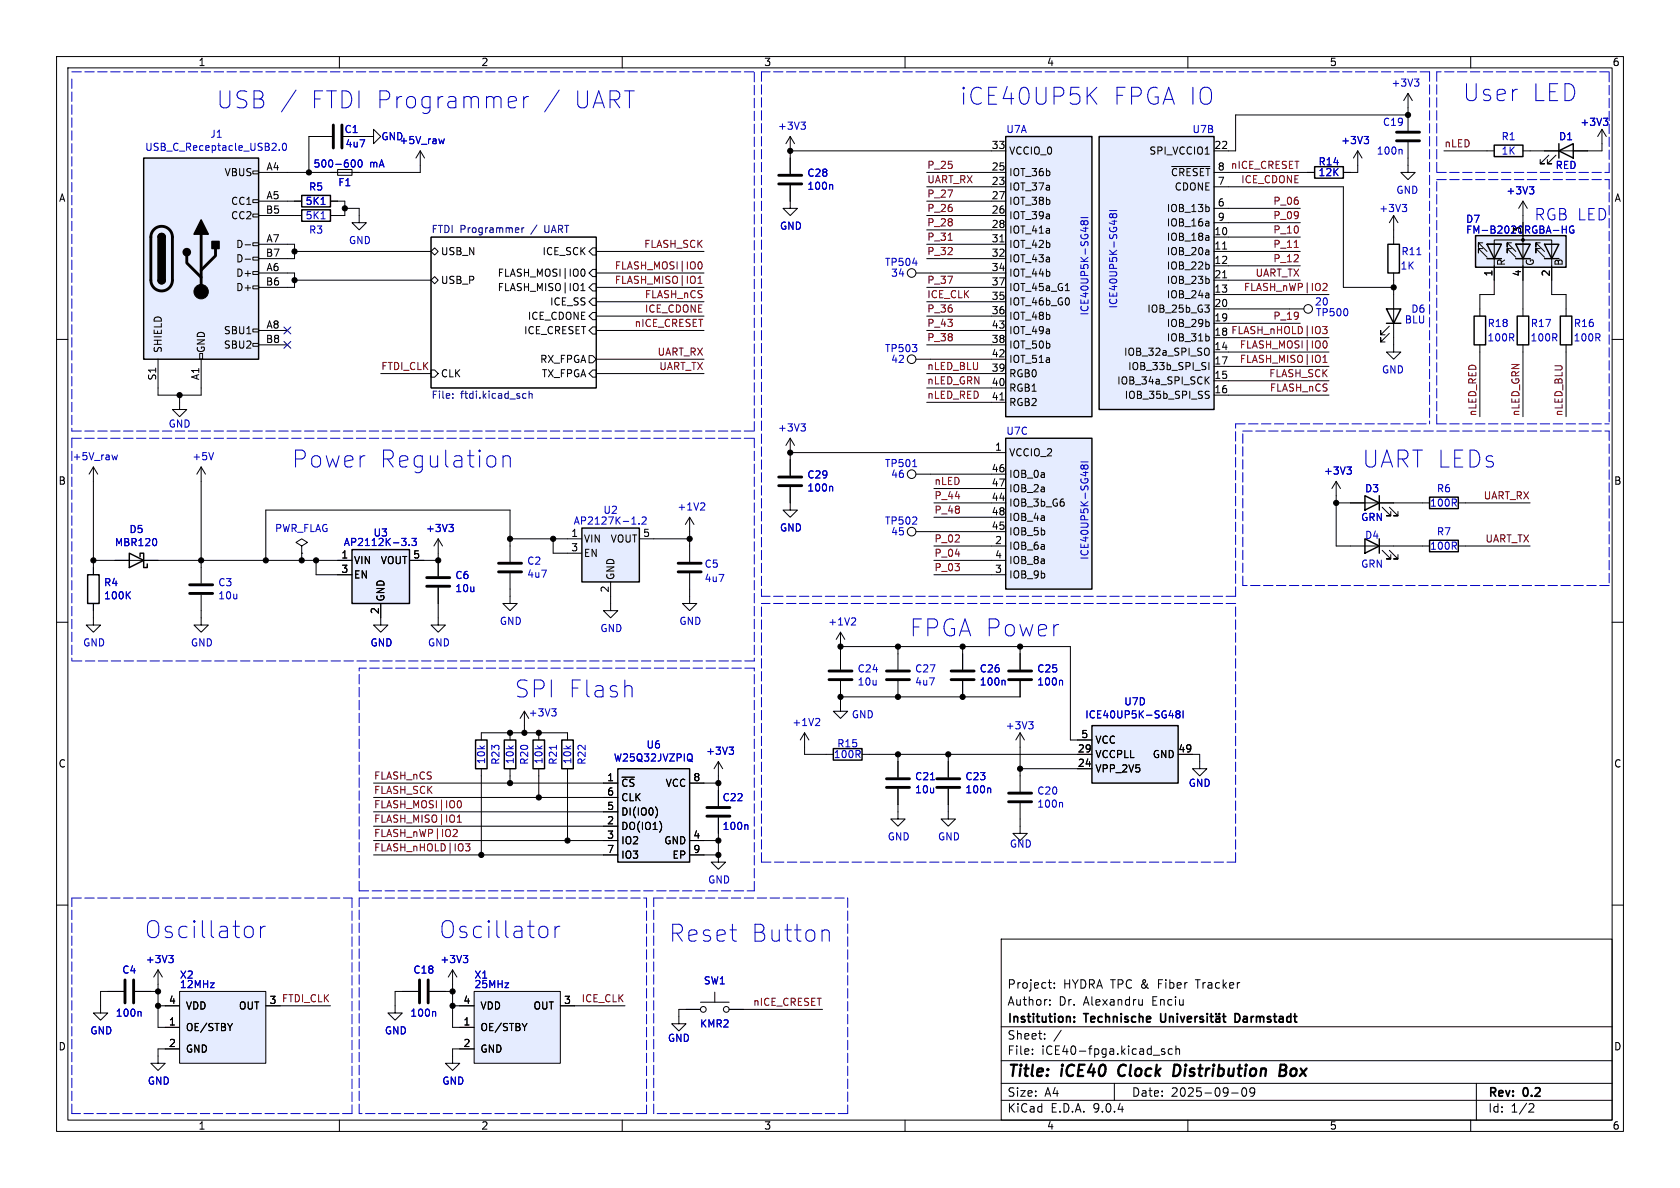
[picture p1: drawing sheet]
<svg xmlns="http://www.w3.org/2000/svg" width="297mm" height="210mm" viewBox="0 0 297 210" stroke-linecap="round" stroke-linejoin="round" font-family="sans-serif">
<g fill="none" stroke="#000" stroke-width=".18">
<path d="M10 10h277v190h-277zM12 12h273v186h-273zM60 10v2M110 10v2M160 10v2M210 10v2M260 10v2M76.2 41.9h29.2v26.7h-29.2zM76.2 49.5l.6-.6 .7 .6-.7 .7zM76.2 44.5l.6-.7 .7 .7-.7 .6zM102.7 51.4h.7M102.7 50.5l.4-.4v1.3"/>
<path d="M102.9 47.6h.1a.68 .68 0 0 1 .4 .6 .68 .68 0 0 1-.4 .6h-.1M104.8 43.8h.6v1.3h-.6l-.7-.6zM104.8 47.6h.6v1.3h-.6l-.7-.6zM104.8 50.2h.6v1.2h-.6l-.7-.6zM104.8 52.7h.6v1.3h-.6l-.7-.7zM104.8 55.2h.6v1.3h-.6l-.7-.6zM104.8 57.8h.6v1.3h-.6l-.7-.7zM10 60h2M76.2 65.4h.6l.7 .6-.7 .7h-.6zM104.1 62.9h.7l.6 .6-.6 .6h-.7zM104.8 65.4h.6v1.3h-.6l-.7-.7zM285 60h2"/>
<path d="M238.8 96.5h2.5M243.8 96.5h2.6M10 110h2M285 110h2M167.6 134.6v2.8M167.6 139.4v2.8M10 160h2M177 166h108v32h-108zM185.3 173.7h.6M185.6 177.6v.1M185.6 176.8v.1M185.6 174.6l.3 .1"/>
<path d="M186.4 174.6v.1M186.4 173.8v.1M202 176.7v1M202 177.6l-.5 .1M285 160h2M60 198v2M110 198v2M160 198v2M177 194.5h108M177 191.5h108M177 187.5h108M177 181.5h108"/>
<path d="M182.5 186.3v.1M182.5 185.5v.1M184.7 183.6v.1M184.7 182.8v.1M187.6 182.1l-1.3 2M197 191.5v3M203.9 186.5h1.1M205.9 185.5l-.4-.1-.2 .2 .1 .2 .5 .2v.3h-.6M207.2 185.5l-.4-.1-.3 .3v.4l.2 .2h.5M207.9 185.5l.2-.1 .4 .1v.9M207.9 184.9v1.5M210 198v2"/>
<path d="M217.7 193.2h1.2M219.7 192.4l.2-.1a.81 .81 0 0 1 .6 .6 .81 .81 0 0 1-.3 .8l-.2 .1a.81 .81 0 0 1-.3-1.4zM221.8 192.9l-.3 .3h-.3l-.2-.3 .1-.5 .4-.1 .2 .1a.99 .99 0 0 1-.3 1.4h-.3M260 198v2M261 191.5v6.5M270.5 195.1l.5 .1 .2 .3-1 1.1h1"/>
</g>
<path d="M198 188.5a1.27 1.27 0 0 0 0 1.6M208.4 188.3l-.8-.1-.2 2h.5l.5-.3M226.3 189.2h.7M226.4 188.2h.7a.49 .49 0 0 1 .3 .5 .49 .49 0 0 1-.4 .5l.2 .1a.58 .58 0 0 1-.3 .9h-.7z" fill="none" stroke="#000" stroke-width=".4"/>
<g fill="none" stroke="#000" stroke-width=".3">
<path d="M189.9 179.8v.1M205.2 179.2v1.2l.3 .3 .4-.1 .2-.2v-1.2M206.8 179.7v1M206.8 179.8l.2-.1 .3 .1 .1 .9M208.1 179.2v.1M208.1 179.7v1M208.7 179.7l.4 1 .3-1M211.3 179.7v1M211.7 179.7l-.3 .1-.1 .2M212.7 179.8l-.4-.1-.2 .2 .1 .2 .5 .2v.3h-.6M213.4 179.2v.1M213.4 179.7v1"/>
<path d="M213.9 179.7h.6M214.1 179.2v1.3l.4 .2M215 179.8h.6v.9M215 179.2v.1M215.6 179.2v.1M216.1 179.7h.6M216.3 179.2v1.3l.4 .2M219.1 179.4l-.4-.2h-.4v1.5h.4l.4-.2M189.9 180.5v.2M209.9 180.2l.7-.2v-.2l-.5-.1-.2 .2 .1 .7h.6M215.6 180l-.5 .1a.29 .29 0 0 0-.2 .3 .29 .29 0 0 0 .2 .3l.5-.1"/>
</g>
<path d="M92.3 40.3v.8M92.6 40.3l-.3 .2M80 70.3v.1M80 69.6v.1M92.6 69.6h.4M93 70.4h-.4M93.5 69.7l.2-.1h.3l.1 .8M93.5 69.1v1.3" fill="none" stroke="#000084" stroke-width=".18"/>
<path d="M165.6 137.7h4.1M165.6 139.2h4.1" fill="none" stroke="#020000" stroke-width=".51"/>
<path d="M270.4 33h.8l-.5 .5M270.9 33.5l.3 .2v.3l-.3 .3M238.1 82.5h.8l-.4 .5M238.7 83l.2 .3v.3l-.2 .2M175 139.3l.1 .2v.7" fill="none" stroke="#0000c2" stroke-width=".18"/>
<path d="M269.2 35.6l.8 1.2M269.2 35.6l-.7 1.2M269.2 35.6v2.5M236.2 85.1l-.7 1.3M236.2 85.1l.8 1.3M236.2 85.1v2.5M241.3 96.5h2.5M244.3 97.3l1.6 1.5h-.8h.8v-.8M245.6 97.3l1.5 1.5h-.7h.7v-.8" fill="none" stroke="#020000" stroke-width=".18"/>
<path d="M241.3 95.3l2.5 1.2-2.5 1.3zM243.8 95.3v2.5" fill="none" stroke="#020000" stroke-width=".25"/>
<path d="M260.9 41.7h16v5.5h-16z" fill="#e5ecff"/>
<g fill="none" stroke="#020000" stroke-width=".25">
<path d="M264.2 25.7h5v2h-5zM275.6 26.7l2.5-1.3v2.5zM275.6 25.4v2.5M260.6 55.9h2v5.1h-2zM260.9 41.7h16v5.5h-16zM262.9 43.2h2.5l-1.2 2.5zM262.9 45.7h2.5M268 43.2h2.5l-1.3 2.5zM268 45.7h2.5M268.2 55.9h2.1v5.1h-2.1zM273 43.2h2.6l-1.3 2.5zM273 45.7h2.6"/>
<path d="M275.8 55.9h2.1v5.1h-2.1z"/>
</g>
<g fill="none" stroke="#020000" stroke-width=".18">
<path d="M248.9 29.2v1.3h-1.3l1.3 1.3 1.3-1.3h-1.3M273.8 27.4l-1.5 1.6h.7h-.7v-.8M275.1 27.4l-1.5 1.6h.7h-.7v-.8M275.6 26.7h2.5M283.2 22.9l-.8 1.2M283.2 22.9l.8 1.2M283.2 22.9v2.5M262.1 43.9h-.7v.8v-.8l1.5 1.6M262.1 42.9h-.7v.8v-.8l1.5 1.6M262.9 45.7h2.5M262.9 43.2h.1M262.9 43.2h2.5z"/>
<path d="M264.2 47v-4.6h10.1v4.6M267.2 43.9h-.8v.8v-.8l1.6 1.6M267.2 42.9h-.8v.8v-.8l1.6 1.6M268 45.7h2.5M268 43.2h.1M268 43.2h2.5zM269.2 41.9v5.1M272.3 43.9h-.8v.8v-.8l1.5 1.6M272.3 42.9h-.8v.8v-.8l1.5 1.6M139.7 77.5l-.8 1.2M139.7 77.5l.8 1.2M139.7 77.5v2.5"/>
<path d="M139.7 88.9v1.3h1.3l-1.3 1.2-1.3-1.2h1.3"/>
</g>
<circle cx="269.2" cy="42.4" r=".25" fill="#020000" stroke="#020000" stroke-width=".18"/>
<g fill="none" stroke="#000" stroke-width=".18">
<path d="M262.9 26.7h1.3M269.2 39.4v2.5M269.2 26.7h1.3M273 26.7h2.6M278.1 26.7h2.6M261.6 54.6v1.3M264.2 47v2.5M269.2 47v2.5M269.2 54.6v1.3M274.3 47v2.5M276.9 54.6v1.3M261.6 61v1.2"/>
<path d="M269.2 61v1.2M276.9 61v1.2M139.7 81.3v2.8M139.7 86.1v2.8"/>
</g>
<path d="M276.2 39.9v1.3M276.9 39.9v1.3M283.5 20.9h.7l-.4 .5M284 21.4l.2 .2v.3l-.2 .3M276.2 40.6h.7M277.6 40.1a.59 .59 0 0 0-.1 .8 .59 .59 0 0 0 .7 .2v-.4h-.2M141.6 74.9h.8l-.4 .5M142.1 75.4l.3 .3v.3l-.3 .2M147 86l.2 .1v.7" fill="none" stroke="#0000c2" stroke-width=".18"/>
<path d="M137.7 84.3h4M137.7 85.9h4" fill="none" stroke="#020000" stroke-width=".51"/>
<path d="M193 128.3h15.3v10.1h-15.3z" fill="#e5ecff"/>
<path d="M94.2 130.8h2.1v5.1h-2.1zM99.3 130.8h2v5.1h-2zM193 128.3h15.3v10.1h-15.3z" fill="none" stroke="#020000" stroke-width=".25"/>
<g fill="none" stroke="#000" stroke-width=".18">
<path d="M139.7 27.9v2.8M139.7 32.8v2.8M161.9 94h2.6M161.9 83.8h2.6M95.2 129.5v1.3M95.2 135.9v1.3M100.3 129.5v1.3M100.3 135.9v1.3M190.5 135.9h2.5M190.5 133.4h2.5M190.5 130.8h2.5M208.3 133.4h2.5"/>
<path d="M121.3 178.4h2.5M128.9 178.4h2.5"/>
</g>
<path d="M141.6 21.6h.8l-.4 .5M142.1 22.1l.3 .2v.3l-.3 .3M147 32.6l.2 .2v.7M161.4 82.5h.7M97.5 125.3h.8l-.4 .5M98.1 125.8l.2 .2v.3l-.2 .3M98.4 131.7v.8M206.7 126.5h.8M208.1 126.2l-.2-.2 .2-.4h.3l.2 .3-.2 .3M208.1 126.2l-.2 .2v.4l.2 .1h.4l.1-.2v-.3l-.2-.2M208.1 126.2h.3M209.2 125.6v1.3" fill="none" stroke="#0000c2" stroke-width=".18"/>
<g fill="none" stroke="#020000" stroke-width=".18">
<path d="M139.7 24.1l-.8 1.3M139.7 24.1l.8 1.3M139.7 24.1v2.6M92.7 125.7l-.8 1.3M92.7 125.7l.8 1.3M92.7 125.7v2.6M127 151.1v1.3h1.3l-1.3 1.3-1.3-1.3h1.3M120 179.7v1.3h-1.3l1.3 1.2 1.3-1.2h-1.3M123.8 177.2h5.1M126.4 175.4v1.8"/>
<circle cx="161.2" cy="94" r=".76"/>
<circle cx="161.2" cy="83.8" r=".76"/>
<circle cx="124.3" cy="178.4" r=".51"/>
<circle cx="128.4" cy="178.4" r=".51"/>
</g>
<path d="M137.7 31h4M137.7 32.5h4" fill="none" stroke="#020000" stroke-width=".51"/>
<path d="M109.2 135.9h12.7v16.5h-12.7z" fill="#e5ecff"/>
<path d="M109.2 135.9h12.7v16.5h-12.7z" fill="none" stroke="#020000" stroke-width=".25"/>
<g fill="none" stroke="#000" stroke-width=".18">
<path d="M106.7 138.4h2.5M121.9 138.4h2.6M127 139.7v2.8M106.7 141h2.5M106.7 143.5h2.5M106.7 146.1h2.5M106.7 148.6h2.5M106.7 151.1h2.5M115.9 142.7a1.49 1.49 0 0 1 0 1.8M116.9 145.7v.9M121.9 148.6h2.6M121.9 151.1h2.6"/>
<path d="M127 144.5v2.8"/>
</g>
<path d="M241.2 24.1h.7l-.4 .5M241.7 24.6l.2 .3v.3l-.2 .2M122 134.3l.4 .4M122.1 133.3h.1a.81 .81 0 0 1-.1 1.2M128.9 132.1h.8l-.4 .5M129.4 132.6l.3 .2v.3l-.3 .2M132 145.8l.2 .2v.6" fill="none" stroke="#0000c2" stroke-width=".18"/>
<path d="M139.7 35.6v1.2h1.3l-1.3 1.3-1.3-1.3h1.3M240 26.7l.8 1.2M240 26.7l-.7 1.2M240 26.7v2.5M127 134.6l-.8 1.3M127 134.6l.8 1.3M127 134.6v2.6" fill="none" stroke="#020000" stroke-width=".18"/>
<path d="M125 142.7h4M125 144.3h4" fill="none" stroke="#020000" stroke-width=".51"/>
<path d="M177.8 24.1h15.2v49.6h-15.2z" fill="#e5ecff"/>
<path d="M177.8 24.1h15.2v49.6h-15.2z" fill="none" stroke="#020000" stroke-width=".25"/>
<g fill="none" stroke="#000" stroke-width=".18">
<path d="M175.3 26.7h2.5M175.3 30.5h2.5M175.3 33h2.5M175.3 35.6h2.5M175.3 38.1h2.5M161.9 48.3h2.6M175.3 40.6h2.5M175.3 43.2h2.5M175.3 45.7h2.5M175.3 48.3h2.5M175.3 50.8h2.5M175.3 53.3h2.5"/>
<path d="M175.3 55.9h2.5M175.3 58.4h2.5M176.8 42.8h.7M188.3 51.4h.8M175.3 61h2.5M175.3 63.5h2.5M175.3 66h2.5M175.3 68.6h2.5M175.3 71.1h2.5M176.8 70.7h.7"/>
</g>
<path d="M191.1 38.5h1.2M191.6 39.3l-.2-.3-.3 .3v.2l.2 .2 .3-.2M191.6 39.3l.3-.3h.2l.2 .3v.3l-.2 .1h-.4l-.1-.2M191.6 39.3v.2M161.4 46.5h.7M191.9 40.2v.8" fill="none" stroke="#0000c2" stroke-width=".18"/>
<circle cx="161.2" cy="48.3" r=".76" fill="none" stroke="#020000" stroke-width=".18"/>
<path d="M194.3 24.1h20.3v48.3h-20.3z" fill="#e5ecff"/>
<path d="M194.3 24.1h20.3v48.3h-20.3zM232.4 29.5h5.1v2h-5.1z" fill="none" stroke="#020000" stroke-width=".25"/>
<g fill="none" stroke="#000" stroke-width=".18">
<path d="M207.1 29.4h6.8M213.7 36.6l.1 .2-.1 .5M214.6 26.7h2.6M214.6 30.5h2.6M214.6 33h2.6M214.6 36.8h2.6M214.6 39.4h2.6M231.1 30.5h1.3M237.5 30.5h1.3M213 53.9h.8l-.4 .5M213.5 54.4l.3 .2v.3l-.3 .3M213.7 46.8l.1 .2-.1 .5"/>
<path d="M213.7 49.3l.1 .2-.1 .5M213.7 56.9l.1 .2-.1 .6M213.7 59.5l.1 .2-.1 .5M214.6 41.9h2.6M214.6 44.5h2.6M214.6 47h2.6M214.6 49.5h2.6M214.6 52.1h2.6M214.6 54.6h2.6M214.6 57.2h2.6M216.1 44h.8M216.1 49.1h.8"/>
<path d="M161.9 63.5h2.6M213.2 67.2l.6 .7M213.3 69.8l.4 .1 .1 .3-.3 .2h-.3M213.3 69.2h.5M213.5 61.5l.1 .1a.81 .81 0 0 1-.1 1.2M213.7 64.1v1.2M213.8 66.6l-.7 .7M214.6 62.2h2.6M214.6 64.8h2.6M214.6 67.3h2.6M214.6 69.9h2.6M170.2 115.6v2.8"/>
<path d="M170.2 120.4v2.8"/>
</g>
<path d="M196.2 37.2h1.2M196.7 38l-.2-.2-.3 .2v.3l.2 .2 .3-.2M196.7 38l.2-.2h.3l.2 .2v.4l-.2 .1-.4-.1-.1-.1M196.7 38v.3M197 38.9v.8M247.9 36.1h.8l-.4 .5M248.4 36.6l.3 .3v.3l-.3 .2M177.5 120.3l.2 .1v.7" fill="none" stroke="#0000c2" stroke-width=".18"/>
<path d="M168.1 118.6h4.1M168.1 120.1h4.1" fill="none" stroke="#020000" stroke-width=".51"/>
<g fill="none" stroke="#020000" stroke-width=".18">
<path d="M246.4 38.1l.7 1.3M246.4 38.1l-.8 1.3M246.4 38.1v2.5"/>
<circle cx="161.2" cy="63.5" r=".76"/>
</g>
<path d="M177.8 77.5h15.2v26.6h-15.2z" fill="#e5ecff"/>
<path d="M245.1 54.6h2.5l-1.2 2.6zM245.1 57.2h2.5M245.4 43.2h2v5.1h-2zM177.8 77.5h15.2v26.6h-15.2z" fill="none" stroke="#020000" stroke-width=".25"/>
<g fill="none" stroke="#000" stroke-width=".18">
<path d="M248.9 20.3v2.8M248.9 25.1v2.8M246.4 41.9v1.3M246.4 48.3v1.2M246.4 52.1v2.5M246.4 57.2v2.5M175.3 80h2.5M175.3 83.8h2.5M175.3 86.4h2.5M175.3 88.9h2.5M175.3 91.4h2.5M175.3 94h2.5"/>
<path d="M175.3 96.5h2.5M175.3 99.1h2.5M175.3 101.6h2.5"/>
</g>
<path d="M250.1 14h.7l-.4 .4M250.6 14.4l.2 .3v.3l-.2 .2M247.7 26.4l.2 .2v.6M250.5 45h.7M191.1 81.7h1.2M191.6 82.4l-.2-.2-.3 .2v.3l.2 .2 .3-.2M191.6 82.4l.3-.2h.2l.2 .2v.4l-.2 .1h-.4l-.1-.2M191.6 82.4v.3M191.9 83.3v.8" fill="none" stroke="#0000c2" stroke-width=".18"/>
<path d="M246.9 23.4h4.1M246.9 24.9h4.1" fill="none" stroke="#020000" stroke-width=".51"/>
<path d="M248.9 16.5l.8 1.3M248.9 16.5l-.7 1.3M248.9 16.5v2.6M245.6 58.9l-1.5 1.6v-.8v.8h.8M245.6 57.7l-1.5 1.5v-.8v.8h.8M246.4 54.6v2.6M246.4 61v1.2h-1.3l1.3 1.3 1.2-1.3h-1.2M69.8 177.8v1.3h1.3l-1.3 1.2-1.2-1.2h1.2" fill="none" stroke="#020000" stroke-width=".18"/>
<path d="M83.8 175.3h15.3v12.7h-15.3z" fill="#e5ecff"/>
<path d="M121.9 91.4l-.7 1.3M121.9 91.4l.8 1.3M121.9 91.4v2.6M180.3 129.5l-.7 1.3M180.3 129.5l.8 1.3M180.3 129.5v2.6M83.8 175.3h15.3v12.7h-15.3zM80 186.7v1.3h1.3l-1.3 1.2-1.3-1.2h1.3" fill="none" stroke="#020000" stroke-width=".18"/>
<path d="M180.3 115.6v2.8M180.3 120.4v2.8M71.1 175.3h2.8M75.9 175.3h2.8M81.3 177.8h2.5M99.1 177.8h2.5M81.3 181.6h2.5M81.3 185.4h2.5M93.2 180.9l-.5 .7" fill="none" stroke="#000" stroke-width=".18"/>
<path d="M178.3 118.6h4.1M178.3 120.1h4.1M74.2 173.2v4.1M75.7 173.2v4.1" fill="none" stroke="#020000" stroke-width=".51"/>
<path d="M124.4 88.9l.2 .2-.1 .3-.7 .8h.8M181.9 127.6h.7l-.4 .5M182.4 128.1l.2 .2v.3l-.2 .2M187.7 120.3l.1 .1v.7M76.8 178.8l.2 .2v.6" fill="none" stroke="#0000c2" stroke-width=".18"/>
<path d="M102.9 93.3h10.1v9.6h-10.1z" fill="#e5ecff"/>
<path d="M53.3 34.5h5.1v2.1h-5.1zM53.3 37.1h5.1v2h-5.1zM102.9 93.3h10.1v9.6h-10.1zM147.3 132.3h5.1v2.1h-5.1z" fill="none" stroke="#020000" stroke-width=".25"/>
<path d="M52.1 35.6h1.2M52.1 38.1h1.2M58.4 35.6h1.3M58.4 38.1h1.3M100.3 95.3h2.6M100.3 97.8h2.6M113 95.3h2.6M107.9 102.9v2.5M146 133.4h1.3M152.4 133.4h1.3M158.7 134.6v2.8M158.7 139.4v2.8" fill="none" stroke="#000" stroke-width=".18"/>
<path d="M56.8 36.1h.7M56.8 38.7h.7M78.5 24.5l-.2 .9-.2-.6M20.8 80.4l-.3 .9-.2-.6M37.8 80l-.5 1.3M111.7 92.7h.7M113 92.5v.2M113.5 91.5l.5-.1 .2 .3-.7 1h.7M144.7 127l.2 .2v.3l-.8 .8h.8M164.5 137.8h.7M81.9 168.9h.8l-.4 .5M82.4 169.4l.3 .2v.3l-.3 .3" fill="none" stroke="#0000c2" stroke-width=".18"/>
<g fill="none" stroke="#020000" stroke-width=".18">
<path d="M74.3 26.7l-.8 1.2M74.3 26.7l.8 1.2M74.3 26.7v2.5M16.5 82.6l-.8 1.2M16.5 82.6l.8 1.2M16.5 82.6v2.5M35.6 82.6l-.8 1.2M35.6 82.6l.7 1.2M35.6 82.6v2.5M35.6 109.2v1.3h1.2l-1.2 1.3-1.3-1.3h1.3M142.2 129.5l-.7 1.3M142.2 129.5l.8 1.3"/>
<path d="M142.2 129.5v2.6M158.7 143.5v1.3h1.3l-1.3 1.3-1.2-1.3h1.2M167.6 143.5v1.3h1.3l-1.3 1.3-1.2-1.3h1.2M80 171.5l-.8 1.2M80 171.5l.8 1.2M80 171.5v2.5"/>
</g>
<path d="M156.7 137.7h4.1M156.7 139.2h4.1" fill="none" stroke="#020000" stroke-width=".51"/>
<path d="M25.4 27.9h20.3v35.6h-20.3z" fill="#e5ecff"/>
<g fill="none" stroke="#020000" stroke-width=".18">
<path d="M44.7 30.2h1v.5h-1zM44.7 35.3h1v.5h-1zM44.7 37.8h1v.6h-1zM59.7 30h2.5v1h-2.5zM59.7 30.5h2.5M63.5 38.1v1.3h1.3l-1.3 1.2-1.3-1.2h1.3M64.8 24.1h1.2v-1.2l1.3 1.2-1.3 1.3v-1.3M44.7 42.9h1v.5h-1zM44.7 45.5h1v.5h-1zM44.7 48h1v.5h-1zM44.7 50.5h1v.6h-1zM44.7 58.2h1v.5h-1z"/>
<path d="M31.7 71.1v1.3h1.3l-1.3 1.3-1.2-1.3h1.2M35.3 62.5h.5v1h-.5zM44.7 60.7h1v.5h-1zM77.5 109.2v1.3h1.2l-1.2 1.3-1.3-1.3h1.3M90.2 105.4v1.3h1.2l-1.2 1.3-1.3-1.3h1.3M107.9 106.7v1.3h1.3l-1.3 1.2-1.2-1.2h1.2M121.9 105.4v1.3h1.3l-1.3 1.3-1.3-1.3h1.3"/>
</g>
<path d="M25.4 27.9h20.3v35.6h-20.3zM27.9 41.9a.63 .63 0 0 1 .7-.6 .63 .63 0 0 1 .6 .6M27.9 49.5a.63 .63 0 0 0 .7 .7 .63 .63 0 0 0 .6-.7M15.5 101.6h2v5.1h-2zM84.1 130.8h2v5.1h-2zM89.2 130.8h2v5.1h-2z" fill="none" stroke="#020000" stroke-width=".25"/>
<path d="M58.9 22.1v4.1M60.5 22.1v4.1M27.2 40.6a1.9 1.9 0 0 1 2.1-.5 1.9 1.9 0 0 1 1.2 1.8v7.6a1.9 1.9 0 0 1-1.9 1.9 1.9 1.9 0 0 1-1.9-1.9v-7.8l.1-.6zM33 45.2v1.3l2.6 2.5M35.6 41.4v10.2M38.1 43.9v1.3l-2.5 2.6M119.9 99.6h4.1M33.5 103.4h4.1M33.5 104.9h4.1M119.9 101.1h4.1" fill="none" stroke="#020000" stroke-width=".51"/>
<g fill="#020000" stroke="#020000" stroke-width=".25">
<path d="M27.9 41.9h1.3v7.6h-1.3z"/>
<path d="M28.1 41.5a.64 .64 0 0 1 .7-.2 .64 .64 0 0 1 .4 .6h-1.3z"/>
<path d="M27.9 49.5h1.3a.63 .63 0 0 1-.6 .7 .63 .63 0 0 1-.7-.7z"/>
<path d="M35.6 38.9l1.2 2.5h-2.5z"/>
<path d="M37.5 42.7h1.2v1.2h-1.2z"/>
<circle cx="33" cy="44.6" r=".63"/>
</g>
<circle cx="35.6" cy="51.6" r="1.27" fill="#020000" stroke="#020000" stroke-width=".18"/>
<g fill="none" stroke="#000" stroke-width=".18">
<path d="M45.7 30.5h5.1M45.7 35.6h5.1M45.7 38.1h5.1M55.9 24.1h2.8M58.4 30.5h1.3M60.7 24.1h2.8M62.2 30.5h1.3M43.3 43.3h1M43.3 45.8h1M45.7 43.2h5.1M45.7 45.7h5.1M45.7 48.3h5.1"/>
<path d="M45.7 50.8h5.1M45.7 58.4h5.1M27.9 63.5v5.1M35.6 63.5v5.1M45.7 61h5.1M121.9 96.5v2.8M16.5 100.3v1.3M16.5 106.7v1.3M35.6 100.3v2.8M35.6 105.2v2.8M121.9 101.3v2.8M85.1 129.5v1.3"/>
<path d="M85.1 135.9v1.3M90.2 129.5v1.3M90.2 135.9v1.3"/>
</g>
<path d="M49.4 26.5v.1M50.1 25.4l.1-.1a.68 .68 0 0 1 .5 .7 .68 .68 0 0 1-.5 .6 .84 .84 0 0 1-.1-1.2zM62.3 28.3h.1a.68 .68 0 0 1 .4 .6 .68 .68 0 0 1-.4 .6h-.1M63.5 28.3h.1a.68 .68 0 0 1 .4 .6 .68 .68 0 0 1-.4 .6 .84 .84 0 0 1-.1-1.2zM22.5 105.1l.6 .8M23.1 104.6l-.8 .7" fill="none" stroke="#0000c2" stroke-width=".18"/>
<path d="M31.7 175.3h15.3v12.7h-15.3z" fill="#e5ecff"/>
<path d="M22.9 99.1h2.5M53.3 96.5l1.1-.6-1.1-.6-1 .6 1 .6v1.3M77.5 95.3l-.8 1.2M77.5 95.3l.7 1.2M77.5 95.3v2.5M31.7 175.3h15.3v12.7h-15.3z" fill="none" stroke="#020000" stroke-width=".18"/>
<path d="M20.3 99.1h2.6M25.4 99.1h2.5M53.3 97.8h.1M77.5 99.1v2.8M77.5 103.9v2.8M29.2 177.8h2.5M47 177.8h2.5M29.2 181.6h2.5M29.2 185.4h2.5M41.1 180.9l-.4 .7" fill="none" stroke="#000" stroke-width=".18"/>
<path d="M22.9 97.8l2.5 1.3-2.5 1.2zM24.8 98.4v-.6h.6v2.5h.6v-.6" fill="none" stroke="#020000" stroke-width=".25"/>
<path d="M27.6 95.4v.8M79.4 92.7h.7l-.4 .5M79.9 93.2l.2 .2v.3l-.2 .3" fill="none" stroke="#0000c2" stroke-width=".18"/>
<path d="M75.4 102.1h4.1M75.4 103.6h4.1" fill="none" stroke="#020000" stroke-width=".51"/>
<path d="M62.2 97.2h10.2v9.5h-10.2z" fill="#e5ecff"/>
<path d="M62.2 97.2h10.2v9.5h-10.2zM241.3 87.6l2.5 1.3-2.5 1.3zM243.8 87.6v2.6M252.7 95.5h5.1v2h-5.1zM252.7 87.9h5.1v2h-5.1z" fill="none" stroke="#020000" stroke-width=".25"/>
<g fill="none" stroke="#000" stroke-width=".18">
<path d="M248.9 19.1v1.2h-30.5v6.4h-1.2M50.8 30.5h8.9M50.8 38.1h1.3M50.8 35.6h2.5M58.4 35.6h2.6v2.5h-1.3M58.7 24.1h-4.1v6.4M60.7 24.1h4.1M61 36.8h2.5v1.3M74.3 29.2v1.3h-12.1M139.7 32.8v2.8M163.8 30.5h11.5M163.8 33h11.5"/>
<path d="M163.8 38.1h11.5M163.8 35.6h11.5M175.3 26.7h-35.6v4M217.2 33h20.3v17.8h8.9M217.2 30.5h15.2M217.2 36.8h12.7M217.2 39.4h12.7M240 29.2v1.3h-2.5M248.9 27.9v1.3M255.3 26.7h7.6M269.2 38.1v3.8M270.5 26.7h5.1"/>
<path d="M283.2 25.4v1.3h-5.1M50.8 48.3h1.3v2.5h-1.3M50.8 43.2h1.3v2.5h-1.3M52.1 44.5h24.1M52.1 49.5h24.1M105.4 50.8h19.1M105.4 44.5h19.1M105.4 55.9h19.1M105.4 58.4h19.1M105.4 48.3h19.1M105.4 53.3h19.1M163.8 50.8h11.5"/>
<path d="M163.8 55.9h11.5M163.8 58.4h11.5M163.8 53.3h11.5M163.8 40.6h11.5M163.8 43.2h11.5M163.8 45.7h11.5M164.5 48.3h10.8M217.2 54.6h13.3M217.2 57.2h12.7M217.2 41.9h12.7M217.2 44.5h12.7M217.2 47h12.7"/>
<path d="M217.2 52.1h17.7M217.2 49.5h12.7M217.2 59.7h17.7M246.4 40.6v1.3M246.4 49.5v2.6M246.4 59.7v1.3M264.2 47v5.1h-2.6v2.5M269.2 47v7.6M274.3 47v5.1h2.6v2.5M27.9 68.6v1.3h7.7v-1.3M31.7 69.9v1.2M67.3 66h8.9"/>
<path d="M105.4 63.5h19.1M105.4 66h19.1M163.8 66h11.5M163.8 68.6h11.5M163.8 71.1h11.5M163.8 61h11.5M164.5 63.5h10.8M217.2 62.2h17.7M217.2 64.8h17.7M217.2 69.9h17.7M217.2 67.3h17.7M261.6 62.2v11.5"/>
<path d="M269.2 62.2v11.5M276.9 62.2v11.5M16.5 99.1h6.4M16.5 85.1v16.5M25.4 99.1h36.8M35.6 85.1v15.2M47 99.1v-8.9h43.2v9.1M53.3 97.8v1.3M55.9 99.1v2.5h6.3M72.4 99.1h5.1M77.5 97.8v4.1M90.2 95.3h10.1"/>
<path d="M97.8 95.3v2.5h2.5M115.6 95.3h6.3M121.9 94v2.5M139.7 86.1v2.8M164.5 83.8h10.8M164.5 94h10.8M165.1 99.1h10.2M165.1 88.9h10.2M165.1 96.5h10.2M165.1 86.4h10.2M165.1 91.4h10.2M175.3 80h-35.6v4.1"/>
<path d="M236.2 88.9h5.1M236.2 87.6v8.9h2.6M243.8 88.9h8.9M246.4 96.5h6.3M257.8 88.9h12.7M257.8 96.5h12.7M16.5 106.7v2.5M35.6 108v1.2M67.3 106.7v2.5M77.5 103.9v5.3M90.2 101.3v4.1M107.9 105.4v1.3"/>
<path d="M121.9 104.1v1.3M148.6 118.4v-4.1h40.6v16.5h3.8M158.7 114.3v4.1M165.1 101.6h10.2M170.2 114.3v4.1M180.3 114.3v4.1M66 138.4h43.2M85.1 137.2v13.9M85.1 129.5h15.2M90.2 137.2v1.2M92.7 128.3v1.2M95.2 137.2v3.8"/>
<path d="M100.3 137.2v11.4M121.9 138.4h5.1M127 137.2v5.3M142.2 132.1v1.3h3.8M148.6 120.4v4.1M153.7 133.4h39.3M158.7 120.4v2.8M158.7 133.4v4M158.7 139.4v4.1M167.6 133.4v4M167.6 139.4v4.1M170.2 120.4v2.8"/>
<path d="M180.3 120.4v2.8h-31.7M180.3 132.1v7.9M180.3 135.9h12.7M208.3 133.4h3.8v1.2M66 151.1h43.2M66 143.5h43.2M66 146.1h43.2M66 148.6h43.2M66 141h43.2M115.9 142.7a1.49 1.49 0 0 1 0 1.8M116.9 145.7v.9M121.9 148.6h5.1"/>
<path d="M127 144.5v6.6h-5.1M180.3 142v4.1M21.8 175.3h-4v2.5M23.9 175.3h4M27.9 177.8h3.8M27.9 174v7.6h3.8M47 177.8h11.4M73.9 175.3h-4.1v2.5M75.9 175.3h4.1M80 177.8h3.8M80 174v7.6h3.8M99.1 177.8h11.4"/>
<path d="M123.8 178.4h-3.8v1.3M128.9 178.4h16.5M31.7 185.4h-3.8v1.3M41.1 180.9l-.4 .7M83.8 185.4h-3.8v1.3M93.2 180.9l-.5 .7"/>
</g>
<g fill="none" stroke="#0000c2" stroke-width=".18">
<path d="M52.3 15.9l-2.5 3.9M90.3 17.1h.6l.3 .1 .1 .6-1.4 .3M91.2 18.9l-.3 .2h-.6M92.6 17.1v2M93.4 17.1a.77 .77 0 0 0-.8 .5M98.9 15.9l-2.6 3.9M192.6 16.7l1.3 1.7M193.9 15.4l-1.7 1.7M56.8 36.1h.7M62.3 28.3h.1a.68 .68 0 0 1 .4 .6 .68 .68 0 0 1-.4 .6h-.1M63.5 28.3h.1a.68 .68 0 0 1 .4 .6 .68 .68 0 0 1-.4 .6 .84 .84 0 0 1-.1-1.2zM78.5 24.5l-.2 .9-.2-.6"/>
<path d="M147 32.6l.2 .2v.7M241.2 24.1h.7l-.4 .5M241.7 24.6l.2 .3v.3l-.2 .2M270.4 33h.8l-.5 .5M270.9 33.5l.3 .2v.3l-.3 .3M276.2 39.9v1.3M276.9 39.9v1.3M283.5 20.9h.7l-.4 .5M284 21.4l.2 .2v.3l-.2 .3M276.2 40.6h.7M277.6 40.1a.59 .59 0 0 0-.1 .8 .59 .59 0 0 0 .7 .2v-.4h-.2M27.6 95.4v.8"/>
<path d="M71 95.2h.8l-.4 .5M71.7 95.8v.5M72.3 96.3v.1M72.8 95.2h.8l-.4 .5 .3 .1v.5l-.1 .1-.6-.1M79.4 92.7h.7l-.4 .5M79.9 93.2l.2 .2v.3l-.2 .3M88.9 80.6v2M88.9 80.8a.74 .74 0 0 1 1.3 .2v1.6M147 86l.2 .1v.7M238.1 82.5h.8l-.4 .5M238.7 83l.2 .3v.3l-.2 .2M22.5 105.1l.6 .8"/>
<path d="M23.1 104.6l-.8 .7M151 109.2l.3 .3-.1 .3-.7 .7h.8M111.6 121.3l.1 .3v1.6M122 134.3l.4 .4M122.1 133.3h.1a.81 .81 0 0 1-.1 1.2M128.9 132.1h.8l-.4 .5M129.4 132.6l.3 .2v.3l-.3 .2M164.5 137.8h.7M175 139.3l.1 .2v.7M177.5 120.3l.2 .1v.7M187.7 120.3l.1 .1v.7M206.7 126.5h.8"/>
<path d="M208.1 126.2l-.2-.2 .2-.4h.3l.2 .3-.2 .3M208.1 126.2l-.2 .2v.4l.2 .1h.4l.1-.2v-.3l-.2-.2M208.1 126.2h.3M209.2 125.6v1.3M132 145.8l.2 .2v.6M187.7 141.8l.1 .2v.7M24.8 178.8l.1 .2v.6M29.8 168.9h.8l-.4 .5M30.4 169.4l.2 .2v.3l-.2 .3M44.2 163.7l.4 .3 .2 .3v.9l-.3 .4-.3 .1M46.1 163.7v2M46.9 163.7a.77 .77 0 0 0-.8 .6"/>
<path d="M76.8 178.8l.2 .2v.6M81.9 168.9h.8l-.4 .5M82.4 169.4l.3 .2v.3l-.3 .3M96.3 163.7l.3 .2 .2 .4v.9l-.2 .4-.3 .1M98.1 163.7v2M99 163.7a.77 .77 0 0 0-.9 .6M145.8 164.4h.4l.3 .1 .1 .3v1.6"/>
</g>
<g fill="none" stroke="#020000" stroke-width=".18">
<path d="M241.3 88.9h2.5M244.3 89.7l1.6 1.5h-.8h.8v-.8M245.6 89.7l1.5 1.5h-.7h.7v-.8M16.5 109.2v1.3h1.3l-1.3 1.3-1.3-1.3h1.3M67.3 109.2v1.3h1.3l-1.3 1.3-1.3-1.3h1.3M148.6 111.8l-.8 1.2M148.6 111.8l.8 1.2M148.6 111.8v2.5M148.6 124.5v1.2h1.3l-1.3 1.3-1.3-1.3h1.3M212.1 134.6v1.3h1.3l-1.3 1.3-1.3-1.3h1.3M180.3 146.1v1.2h1.3l-1.3 1.3-1.2-1.3h1.2M17.8 177.8v1.3h1.2l-1.2 1.2-1.3-1.2h1.3"/>
<path d="M27.9 171.5l-.7 1.2M27.9 171.5l.8 1.2M27.9 171.5v2.5M27.9 186.7v1.3h1.3l-1.3 1.2-1.2-1.2h1.2"/>
<circle cx="231.3" cy="54.6" r=".76"/>
</g>
<path d="M88.1 99.6h4.1M88.1 101.1h4.1M146.6 118.6h4M156.7 118.6h4.1M146.6 120.1h4M156.7 120.1h4.1M178.3 140.2h4.1M178.3 141.7h4.1M22.1 173.2v4.1M23.6 173.2v4.1" fill="none" stroke="#020000" stroke-width=".51"/>
<g fill="none" stroke="#840000" stroke-width=".18">
<path d="M123.4 50.1h.7M123.4 49.2l.4-.4v1.3M123.6 46.3h.1a.68 .68 0 0 1 .4 .6 .68 .68 0 0 1-.4 .7l-.1-.1M167.6 42.5h.7M228.8 43.7h.7M233.8 57.7h.8l-.4 .5 .3 .1 .1 .4-.2 .3h-.4M234.1 50.1l.4 .1 .1 .3-.8 .9h.8M233.9 64.1h.7M233.9 63.2l.3-.4v1.3M234.1 60.3h.1a.68 .68 0 0 1 .4 .6 .68 .68 0 0 1-.4 .6h-.1M80.3 146.6l.4 .1 .1 .3-.8 .9h.8M80.8 145.3h.8"/>
<path d="M80.8 144.4l.4-.3v1.2M81 141.6l.1-.1a.68 .68 0 0 1 .5 .7 .68 .68 0 0 1-.5 .6l-.1-.1M82.3 149.2h.8l-.4 .4 .3 .2 .1 .4-.3 .2h-.3"/>
</g>
<g fill="none" stroke="#0000c2" stroke-width=".18" stroke-dasharray="1.7 .6">
<path d="M12.7 12.7h120.6M12.7 14v62.2M134.6 12.7v92.7M252.7 12.7h-118.1M252.7 12.7v62.2M254 12.7v17.8M284.5 12.7h-30.5M254 30.5h30.5M254 31.8h30.5M284.5 31.8v43.1M284.5 30.5v-17.8M12.7 77.5h120.6"/>
<path d="M12.7 77.5v39.3M12.7 76.2h120.6M133.3 76.2v-63.5M133.3 77.5v39.3M218.4 74.9h34.3M219.7 76.2h64.8M254 74.9h30.5M254 74.9v-43.1M284.5 76.2v27.3M133.3 118.1h-69.8M133.3 116.8h-120.6M218.4 105.4h-83.8"/>
<path d="M218.4 105.4v-30.5M218.4 106.7h-83.8M219.7 103.5v-27.3M284.5 103.5h-64.8M12.7 158.8h49.5M62.2 158.8v38.1M63.5 157.5h69.8M63.5 158.8h50.8M63.5 157.5v-39.4M114.3 158.8v38.1M115.6 158.8h34.3M133.3 157.5v-39.4"/>
<path d="M134.6 152.4v-45.7M134.6 152.4h83.8M149.9 158.8v38.1M218.4 152.4v-45.7M12.7 196.9v-38.1M62.2 196.9h-49.5M63.5 196.9v-38.1M114.3 196.9h-50.8M115.6 196.9v-38.1M149.9 196.9h-34.3"/>
</g>
<path d="M50.2 57.8l1.2 1.2M51.4 57.8l-1.2 1.2M50.2 60.4l1.2 1.2M51.4 60.4l-1.2 1.2" fill="none" stroke="#000084" stroke-width=".18"/>
<g fill="#000" stroke="#000" stroke-width=".18">
<circle cx="54.6" cy="30.5" r=".46"/>
<circle cx="61" cy="36.8" r=".46"/>
<circle cx="139.7" cy="26.7" r=".46"/>
<circle cx="248.9" cy="20.3" r=".46"/>
<circle cx="52.1" cy="49.5" r=".46"/>
<circle cx="52.1" cy="44.5" r=".46"/>
<circle cx="246.4" cy="50.8" r=".46"/>
<circle cx="31.7" cy="69.9" r=".46"/>
<circle cx="16.5" cy="99.1" r=".46"/>
<circle cx="35.6" cy="99.1" r=".46"/>
<circle cx="47" cy="99.1" r=".46"/>
<circle cx="53.3" cy="99.1" r=".46"/>
<circle cx="55.9" cy="99.1" r=".46"/>
<circle cx="77.5" cy="99.1" r=".46"/>
<circle cx="90.2" cy="95.3" r=".46"/>
<circle cx="97.8" cy="95.3" r=".46"/>
<circle cx="121.9" cy="95.3" r=".46"/>
<circle cx="139.7" cy="80" r=".46"/>
<circle cx="236.2" cy="88.9" r=".46"/>
<circle cx="148.6" cy="114.3" r=".46"/>
<circle cx="158.7" cy="114.3" r=".46"/>
<circle cx="170.2" cy="114.3" r=".46"/>
<circle cx="180.3" cy="114.3" r=".46"/>
<circle cx="90.2" cy="138.4" r=".46"/>
<circle cx="90.2" cy="129.5" r=".46"/>
<circle cx="92.7" cy="129.5" r=".46"/>
<circle cx="95.2" cy="129.5" r=".46"/>
<circle cx="127" cy="138.4" r=".46"/>
<circle cx="148.6" cy="123.2" r=".46"/>
<circle cx="158.7" cy="133.4" r=".46"/>
<circle cx="158.7" cy="123.2" r=".46"/>
<circle cx="167.6" cy="133.4" r=".46"/>
<circle cx="170.2" cy="123.2" r=".46"/>
<circle cx="180.3" cy="135.9" r=".46"/>
<circle cx="85.1" cy="151.1" r=".46"/>
<circle cx="95.2" cy="141" r=".46"/>
<circle cx="100.3" cy="148.6" r=".46"/>
<circle cx="127" cy="151.1" r=".46"/>
<circle cx="127" cy="148.6" r=".46"/>
<circle cx="27.9" cy="175.3" r=".46"/>
<circle cx="27.9" cy="177.8" r=".46"/>
<circle cx="80" cy="177.8" r=".46"/>
<circle cx="80" cy="175.3" r=".46"/>
</g>
<g font-size="4.2" fill="#0000c2">
<text x="38.1" y="19.4">USB /</text>
<text x="54.5" y="19.4">FTDI Programmer</text>
<text x="100.6" y="19.4">UART</text>
<text x="169.5" y="18.8">iCE40UP5K</text>
<text x="196.5" y="18.8">FPGA IO</text>
<text x="258.4" y="18.2">User</text>
<text x="270.6" y="18.2">LED</text>
<text x="51.4" y="82.9">Power</text>
<text x="66.8" y="82.9">Regulation</text>
<text x="240.7" y="82.9">UART LEDs</text>
<text x="160.7" y="112.8">FPGA Power</text>
<text x="90.8" y="123.6">SPI Flash</text>
<text x="25.4" y="166.1">Oscillator</text>
<text x="77.5" y="166.1">Oscillator</text>
<text x="118.1" y="166.8">Reset</text>
<text x="132.5" y="166.8">Button</text>
</g>
<text font-size="2.8" fill="#0000c2" x="271.1" y="39.1">RGB LED</text>
<g font-size="2.8">
<text x="178" y="190.9">Title:</text>
<text x="187.7" y="190.9">iCE40</text>
<text x="198.6" y="190.9">Clock</text>
<text x="209.1" y="190.9">Distribution</text>
<text x="228.6" y="190.9">Box</text>
</g>
<g font-size="2.1">
<text x="178" y="178">Author:</text>
<text x="178" y="175">Project:</text>
<text x="187.2" y="178">Dr.</text>
<text x="187.9" y="175">HYDRA TPC &amp;</text>
<text x="191.6" y="178">Alexandru</text>
<text x="203.8" y="178">Enciu</text>
<text x="205" y="175">Fiber</text>
<text x="211.9" y="175">Tracker</text>
<text x="178" y="184">Sheet:</text>
<text x="178" y="181.2">Institution:</text>
<text x="191.8" y="181.2">Technische</text>
<text x="219.6" y="181.2">Darmstadt</text>
<text x="178" y="186.7">File:</text>
<text x="184.1" y="186.7">iCE40-fpga.kicad_sch</text>
<text x="178" y="196.9">KiCad</text>
<text x="178" y="194.1">Size:</text>
<text x="184.7" y="194.1">A4</text>
<text x="185.7" y="196.9">E.D.A.</text>
<text x="193.3" y="196.9">9.0.4</text>
<text x="200" y="194.1">Date:</text>
<text x="207" y="194.1">2025-09-09</text>
<text x="263" y="194.3">Rev:</text>
<text x="263" y="196.9">Id:</text>
<text x="267.1" y="196.9">1/2</text>
<text x="269.4" y="194.3">0.2</text>
</g>
<g font-size="1.8">
<text x="35" y="11.9">1</text>
<text x="85" y="11.9">2</text>
<text x="135" y="11.9">3</text>
<text x="185" y="11.9">4</text>
<text x="235" y="11.9">5</text>
<text x="285" y="11.9">6</text>
<text x="175.2" y="26.4">33</text>
<text x="178.3" y="27.5">VCCIO_0</text>
<text x="203.1" y="27.5">SPI_VCCIO1</text>
<text x="214.6" y="26.4">22</text>
<text x="10.3" y="35.9">A</text>
<text x="39.6" y="31.3">VBUS</text>
<text x="47" y="30.2">A4</text>
<text x="47" y="35.3">A5</text>
<text x="175.2" y="30.2">25</text>
<text x="175.2" y="32.8">23</text>
<text x="175.2" y="35.3">27</text>
<text x="178.3" y="31.3">IOT_36b</text>
<text x="178.3" y="33.9">IOT_37a</text>
<text x="206.9" y="31.3">~{CRESET}</text>
<text x="207.6" y="33.9">CDONE</text>
<text x="215.2" y="30.2">8</text>
<text x="215.2" y="32.8">7</text>
<text x="285.3" y="35.9">A</text>
<text x="40.8" y="36.4">CC1</text>
<text x="40.8" y="39">CC2</text>
<text x="46.9" y="37.8">B5</text>
<text x="175.2" y="37.8">26</text>
<text x="175.2" y="40.4">28</text>
<text x="178.3" y="36.4">IOT_38b</text>
<text x="178.3" y="39">IOT_39a</text>
<text x="178.3" y="41.5">IOT_41a</text>
<text x="206.2" y="37.7">IOB_13b</text>
<text x="206.2" y="40.2">IOB_16a</text>
<text x="214.6" y="41.7">10</text>
<text x="215.2" y="36.6">6</text>
<text x="215.2" y="39.1">9</text>
<text x="269" y="41.3" transform="rotate(-90 269 41.3)">3</text>
<text x="41.7" y="44">D-</text>
<text x="41.7" y="46.6">D-</text>
<text x="46.9" y="45.5">B7</text>
<text x="47" y="42.9">A7</text>
<text x="77.9" y="45.3">USB_N</text>
<text x="95.8" y="45.3">ICE_SCK</text>
<text x="175.2" y="42.9">31</text>
<text x="175.2" y="45.5">32</text>
<text x="178.3" y="44">IOT_42b</text>
<text x="178.3" y="46.6">IOT_43a</text>
<text x="206.2" y="42.8">IOB_18a</text>
<text x="206.2" y="45.3">IOB_20a</text>
<text x="206.2" y="47.9">IOB_22b</text>
<text x="214.6" y="44.2">11</text>
<text x="214.6" y="46.7">12</text>
<text x="41.7" y="49.1">D+</text>
<text x="41.7" y="51.7">D+</text>
<text x="46.9" y="50.5">B6</text>
<text x="47" y="48">A6</text>
<text x="77.9" y="50.4">USB_P</text>
<text x="87.9" y="49.1">FLASH_MOSI|IO0</text>
<text x="87.9" y="51.7">FLASH_MISO|IO1</text>
<text x="175.2" y="48">34</text>
<text x="175.2" y="50.5">37</text>
<text x="175.2" y="53.1">35</text>
<text x="178.3" y="49.1">IOT_44b</text>
<text x="178.3" y="51.7">IOT_45a_G1</text>
<text x="206.2" y="50.4">IOB_23b</text>
<text x="206.2" y="52.9">IOB_24a</text>
<text x="214.6" y="49.3">21</text>
<text x="214.6" y="51.8">13</text>
<text x="263.9" y="49" transform="rotate(-90 263.9 49)">1</text>
<text x="269" y="49" transform="rotate(-90 269 49)">4</text>
<text x="274.1" y="49" transform="rotate(-90 274.1 49)">2</text>
<text x="39.5" y="59.3">SBU1</text>
<text x="47" y="58.2">A8</text>
<text x="92.5" y="59.3">ICE_CRESET</text>
<text x="93.2" y="56.7">ICE_CDONE</text>
<text x="97.1" y="54.2">ICE_SS</text>
<text x="175.2" y="55.6">36</text>
<text x="175.2" y="58.2">43</text>
<text x="178.3" y="54.2">IOT_46b_G0</text>
<text x="178.3" y="56.7">IOT_48b</text>
<text x="178.3" y="59.3">IOT_49a</text>
<text x="202.7" y="55.5">IOB_25b_G3</text>
<text x="206.2" y="58">IOB_29b</text>
<text x="214.6" y="54.4">20</text>
<text x="214.6" y="56.9">19</text>
<text x="28.8" y="62.5" transform="rotate(-90 28.8 62.5)">SHIELD</text>
<text x="36.4" y="62.5" transform="rotate(-90 36.4 62.5)">GND</text>
<text x="39.5" y="61.8">SBU2</text>
<text x="46.9" y="60.7">B8</text>
<text x="95.4" y="64.4">RX_FPGA</text>
<text x="175.2" y="60.7">38</text>
<text x="175.2" y="63.2">42</text>
<text x="175.2" y="65.8">39</text>
<text x="178.3" y="61.8">IOT_50b</text>
<text x="178.3" y="64.4">IOT_51a</text>
<text x="198.6" y="63.1">IOB_32a_SPI_SO</text>
<text x="199.3" y="65.6">IOB_33b_SPI_SI</text>
<text x="206.2" y="60.6">IOB_31b</text>
<text x="214.6" y="62">14</text>
<text x="214.6" y="64.5">17</text>
<text x="27.7" y="67.4" transform="rotate(-90 27.7 67.4)">S1</text>
<text x="35.3" y="67.3" transform="rotate(-90 35.3 67.3)">A1</text>
<text x="77.9" y="66.9">CLK</text>
<text x="95.7" y="66.9">TX_FPGA</text>
<text x="175.2" y="68.3">40</text>
<text x="175.2" y="70.9">41</text>
<text x="178.3" y="66.9">RGB0</text>
<text x="178.3" y="69.4">RGB1</text>
<text x="178.3" y="72">RGB2</text>
<text x="197.4" y="68.2">IOB_34a_SPI_SCK</text>
<text x="198.7" y="70.7">IOB_35b_SPI_SS</text>
<text x="214.6" y="67.1">15</text>
<text x="214.6" y="69.6">16</text>
<text x="175.2" y="83.6">46</text>
<text x="175.8" y="79.8">1</text>
<text x="178.3" y="80.9">VCCIO_2</text>
<text x="10.3" y="85.9">B</text>
<text x="175.2" y="86.1">47</text>
<text x="175.2" y="88.6">44</text>
<text x="178.3" y="84.7">IOB_0a</text>
<text x="178.3" y="87.2">IOB_2a</text>
<text x="178.3" y="89.8">IOB_3b_G6</text>
<text x="285.3" y="85.9">B</text>
<text x="100.9" y="95">1</text>
<text x="113.6" y="95">5</text>
<text x="175.2" y="91.2">48</text>
<text x="175.2" y="93.7">45</text>
<text x="178.3" y="92.3">IOB_4a</text>
<text x="178.3" y="94.8">IOB_5b</text>
<text x="60.3" y="98.8">1</text>
<text x="60.3" y="101.3">3</text>
<text x="62.5" y="99.9">VIN</text>
<text x="67.2" y="99.9">VOUT</text>
<text x="73" y="98.8">5</text>
<text x="100.9" y="97.5">3</text>
<text x="103.1" y="96.1">VIN</text>
<text x="103.1" y="98.7">EN</text>
<text x="107.9" y="96.1">VOUT</text>
<text x="175.8" y="96.3">2</text>
<text x="175.8" y="98.8">4</text>
<text x="175.8" y="101.3">3</text>
<text x="178.3" y="97.4">IOB_6a</text>
<text x="178.3" y="99.9">IOB_8a</text>
<text x="62.5" y="102.5">EN</text>
<text x="68.2" y="106.4" transform="rotate(-90 68.2 106.4)">GND</text>
<text x="107.7" y="104.8" transform="rotate(-90 107.7 104.8)">2</text>
<text x="108.8" y="102.6" transform="rotate(-90 108.8 102.6)">GND</text>
<text x="178.3" y="102.5">IOB_9b</text>
<text x="67.1" y="108.7" transform="rotate(-90 67.1 108.7)">2</text>
<text x="191.1" y="130.6">5</text>
<text x="193.5" y="131.7">VCC</text>
<text x="10.3" y="135.9">C</text>
<text x="190.5" y="135.6">24</text>
<text x="190.5" y="133.1">29</text>
<text x="193.5" y="136.8">VPP_2V5</text>
<text x="193.5" y="134.2">VCCPLL</text>
<text x="203.7" y="134.2">GND</text>
<text x="208.2" y="133.1">49</text>
<text x="285.3" y="135.9">C</text>
<text x="107.2" y="138.2">1</text>
<text x="107.2" y="140.7">6</text>
<text x="107.2" y="143.3">5</text>
<text x="109.7" y="139.3">~{CS}</text>
<text x="109.7" y="141.8">CLK</text>
<text x="117.6" y="139.3">VCC</text>
<text x="122.5" y="138.2">8</text>
<text x="107.2" y="145.8">2</text>
<text x="107.2" y="148.3">3</text>
<text x="109.7" y="144.4">DI(IO0)</text>
<text x="109.7" y="146.9">DO(IO1)</text>
<text x="109.7" y="149.5">IO2</text>
<text x="117.3" y="149.5">GND</text>
<text x="122.5" y="148.3">4</text>
<text x="107.2" y="150.9">7</text>
<text x="109.7" y="152">IO3</text>
<text x="118.8" y="152">EP</text>
<text x="122.5" y="150.9">9</text>
<text x="29.8" y="177.5">4</text>
<text x="32.8" y="178.7">VDD</text>
<text x="42.1" y="178.7">OUT</text>
<text x="47.6" y="177.5">3</text>
<text x="81.8" y="177.5">4</text>
<text x="84.8" y="178.7">VDD</text>
<text x="94.2" y="178.7">OUT</text>
<text x="99.6" y="177.5">3</text>
<text x="10.3" y="185.9">D</text>
<text x="29.8" y="181.4">1</text>
<text x="29.8" y="185.2">2</text>
<text x="32.8" y="182.5">OE/STBY</text>
<text x="81.8" y="181.4">1</text>
<text x="81.8" y="185.2">2</text>
<text x="84.8" y="182.5">OE/STBY</text>
<text x="285.3" y="185.9">D</text>
<text x="32.8" y="186.3">GND</text>
<text x="84.8" y="186.3">GND</text>
<text x="35" y="199.9">1</text>
<text x="85" y="199.9">2</text>
<text x="135" y="199.9">3</text>
<text x="185" y="199.9">4</text>
<text x="235" y="199.9">5</text>
<text x="285" y="199.9">6</text>
</g>
<g font-size="1.8" fill="#0000c2">
<text x="245.9" y="15.5">+3V3</text>
<text x="60.8" y="23.7">C1</text>
<text x="137.4" y="23.1">+3V3</text>
<text x="177.8" y="23.7">U7A</text>
<text x="210.7" y="23.7">U7B</text>
<text x="244.4" y="22.5">C19</text>
<text x="279.3" y="22.5">+3V3</text>
<text x="25.6" y="26.9">USB_C_Receptacle_USB2.0</text>
<text x="37.1" y="24.6">J1</text>
<text x="55.3" y="29.8">500-600</text>
<text x="61" y="26.3">4u7</text>
<text x="65.3" y="29.8">mA</text>
<text x="67.3" y="25">GND</text>
<text x="70.5" y="25.7">+5V_raw</text>
<text x="233" y="29.4">R14</text>
<text x="237" y="25.7">+3V3</text>
<text x="243.3" y="27.5">100n</text>
<text x="265.4" y="25">R1</text>
<text x="265.4" y="27.5">1K</text>
<text x="275.5" y="25">D1</text>
<text x="54.5" y="33.9">R5</text>
<text x="59.7" y="33.1">F1</text>
<text x="142.6" y="33.8">100n</text>
<text x="142.6" y="31.4">C28</text>
<text x="233" y="31.3">12K</text>
<text x="246.8" y="34.5">GND</text>
<text x="266.2" y="34.6">+3V3</text>
<text x="274.9" y="30.1">RED</text>
<text x="53.9" y="36.4">5K1</text>
<text x="53.9" y="39">5K1</text>
<text x="54.5" y="41.5">R3</text>
<text x="137.8" y="40.8">GND</text>
<text x="243.7" y="37.7">+3V3</text>
<text x="259.1" y="39.6">D7</text>
<text x="259.1" y="41.5">FM-B2020RGBA-HG</text>
<text x="61.6" y="43.4">GND</text>
<text x="156.4" y="47.2">TP504</text>
<text x="247.5" y="47.9">1K</text>
<text x="247.7" y="45.3">R11</text>
<text x="157.4" y="49.1">34</text>
<text x="192.6" y="55.9" transform="rotate(-90 192.6 55.9)">ICE40UP5K-SG48I</text>
<text x="197.7" y="54.6" transform="rotate(-90 197.7 54.6)">ICE40UP5K-SG48I</text>
<text x="232.4" y="54.2">20</text>
<text x="232.6" y="56.1">TP500</text>
<text x="248.3" y="57.4">BLU</text>
<text x="249.4" y="55.5">D6</text>
<text x="262.9" y="58">R18</text>
<text x="270.5" y="58">R17</text>
<text x="278.1" y="58">R16</text>
<text x="156.4" y="62.5">TP503</text>
<text x="157.4" y="64.4">42</text>
<text x="262.9" y="60.6">100R</text>
<text x="270.5" y="60.6">100R</text>
<text x="278.1" y="60.6">100R</text>
<text x="244.2" y="66.2">GND</text>
<text x="29.7" y="75.8">GND</text>
<text x="137.4" y="76.5">+3V3</text>
<text x="177.8" y="77.1">U7C</text>
<text x="12.7" y="81.6">+5V_raw</text>
<text x="33.9" y="81.6">+5V</text>
<text x="156.4" y="82.8">TP501</text>
<text x="142.6" y="87.1">100n</text>
<text x="142.6" y="84.8">C29</text>
<text x="157.4" y="84.7">46</text>
<text x="234" y="84.1">+3V3</text>
<text x="241.2" y="87.2">D3</text>
<text x="252.7" y="89.8">100R</text>
<text x="253.9" y="87.2">R6</text>
<text x="22.8" y="94.4">D5</text>
<text x="48.5" y="94.3">PWR_FLAG</text>
<text x="65.9" y="95">U3</text>
<text x="75.2" y="94.3">+3V3</text>
<text x="101.3" y="92.9">AP2127K-1.2</text>
<text x="106.6" y="91">U2</text>
<text x="119.7" y="90.4">+1V2</text>
<text x="137.8" y="94.2">GND</text>
<text x="156.4" y="92.9">TP502</text>
<text x="157.4" y="94.8">45</text>
<text x="240.5" y="92.3">GRN</text>
<text x="241.2" y="95.5">D4</text>
<text x="253.9" y="94.8">R7</text>
<text x="20.2" y="96.7">MBR120</text>
<text x="60.7" y="96.7">AP2112K-3.3</text>
<text x="93.1" y="100">C2</text>
<text x="124.5" y="100.6">C5</text>
<text x="192.6" y="99.1" transform="rotate(-90 192.6 99.1)">ICE40UP5K-SG48I</text>
<text x="240.5" y="100.6">GRN</text>
<text x="252.7" y="97.4">100R</text>
<text x="18.3" y="103.8">R4</text>
<text x="18.3" y="106.1">100K</text>
<text x="38.5" y="103.8">C3</text>
<text x="38.5" y="106.1">10u</text>
<text x="80.4" y="102.6">C6</text>
<text x="80.4" y="104.9">10u</text>
<text x="93.1" y="102.3">4u7</text>
<text x="124.5" y="103.1">4u7</text>
<text x="88.3" y="110.7">GND</text>
<text x="106" y="111.9">GND</text>
<text x="120" y="110.7">GND</text>
<text x="146.3" y="110.8">+1V2</text>
<text x="14.6" y="114.5">GND</text>
<text x="33.7" y="114.5">GND</text>
<text x="65.4" y="114.5">GND</text>
<text x="75.6" y="114.5">GND</text>
<text x="151.5" y="119.1">C24</text>
<text x="161.7" y="119.1">C27</text>
<text x="173.1" y="119.1">C26</text>
<text x="183.3" y="119.1">C25</text>
<text x="151.5" y="121.4">10u</text>
<text x="161.7" y="121.4">4u7</text>
<text x="173.1" y="121.4">100n</text>
<text x="183.3" y="121.4">100n</text>
<text x="198.7" y="124.9">U7D</text>
<text x="93.4" y="126.8">+3V3</text>
<text x="140" y="128.5">+1V2</text>
<text x="150.5" y="127.2">GND</text>
<text x="177.7" y="129.1">+3V3</text>
<text x="191.8" y="127.2">ICE40UP5K-SG48I</text>
<text x="86" y="135.2" transform="rotate(-90 86 135.2)">10k</text>
<text x="88.5" y="135.3" transform="rotate(-90 88.5 135.3)">R23</text>
<text x="91" y="135.2" transform="rotate(-90 91 135.2)">10k</text>
<text x="93.6" y="135.3" transform="rotate(-90 93.6 135.3)">R20</text>
<text x="96.1" y="135.2" transform="rotate(-90 96.1 135.2)">10k</text>
<text x="98.7" y="135.3" transform="rotate(-90 98.7 135.3)">R21</text>
<text x="101.2" y="135.2" transform="rotate(-90 101.2 135.2)">10k</text>
<text x="103.7" y="135.3" transform="rotate(-90 103.7 135.3)">R22</text>
<text x="108.4" y="134.8">W25Q32JVZPIQ</text>
<text x="114.2" y="132.5">U6</text>
<text x="124.7" y="133.6">+3V3</text>
<text x="147.3" y="134.2">100R</text>
<text x="147.9" y="132.3">R15</text>
<text x="127.6" y="141.8">C22</text>
<text x="161.7" y="138.1">C21</text>
<text x="161.7" y="140.4">10u</text>
<text x="170.6" y="140.4">100n</text>
<text x="170.6" y="138.1">C23</text>
<text x="183.3" y="143">100n</text>
<text x="183.3" y="140.7">C20</text>
<text x="210.1" y="139.3">GND</text>
<text x="127.6" y="146.9">100n</text>
<text x="156.8" y="148.8">GND</text>
<text x="165.7" y="148.8">GND</text>
<text x="178.4" y="150">GND</text>
<text x="125.1" y="156.4">GND</text>
<text x="21.5" y="172.3">C4</text>
<text x="25.7" y="170.5">+3V3</text>
<text x="31.7" y="173.2">X2</text>
<text x="73" y="172.3">C18</text>
<text x="77.7" y="170.5">+3V3</text>
<text x="83.8" y="173.2">X1</text>
<text x="20.4" y="179.9">100n</text>
<text x="31.7" y="174.9">12MHz</text>
<text x="72.4" y="179.9">100n</text>
<text x="83.8" y="174.9">25MHz</text>
<text x="124.3" y="174.2">SW1</text>
<text x="15.9" y="183.1">GND</text>
<text x="67.9" y="183.1">GND</text>
<text x="118" y="184.4">GND</text>
<text x="123.7" y="181.8">KMR2</text>
<text x="26" y="191.9">GND</text>
<text x="78.1" y="191.9">GND</text>
</g>
<g font-size="1.8" fill="#840000">
<text x="163.8" y="29.9">P_25</text>
<text x="217.5" y="29.9">nICE_CRESET</text>
<text x="255.3" y="26.1">nLED</text>
<text x="163.8" y="32.5">UART_RX</text>
<text x="163.8" y="35">P_27</text>
<text x="219.3" y="32.5">ICE_CDONE</text>
<text x="163.8" y="37.6">P_26</text>
<text x="163.8" y="40.1">P_28</text>
<text x="225" y="41.4">P_10</text>
<text x="225" y="36.3">P_06</text>
<text x="225" y="38.8">P_09</text>
<text x="108.6" y="47.7">FLASH_MOSI|IO0</text>
<text x="113.8" y="43.9">FLASH_SCK</text>
<text x="163.8" y="42.6">P_31</text>
<text x="163.8" y="45.2">P_32</text>
<text x="225" y="43.9">P_11</text>
<text x="225" y="46.5">P_12</text>
<text x="108.6" y="50.3">FLASH_MISO|IO1</text>
<text x="113.9" y="52.8">FLASH_nCS</text>
<text x="163.8" y="50.3">P_37</text>
<text x="163.8" y="52.8">ICE_CLK</text>
<text x="219.8" y="51.5">FLASH_nWP|IO2</text>
<text x="221.9" y="49">UART_TX</text>
<text x="112.1" y="57.9">nICE_CRESET</text>
<text x="113.9" y="55.3">ICE_CDONE</text>
<text x="163.8" y="55.3">P_36</text>
<text x="163.8" y="57.9">P_43</text>
<text x="214.6" y="59.4">18 FLASH_nHOLD|IO3</text>
<text x="225" y="56.6">P_19</text>
<text x="67.3" y="65.5">FTDI_CLK</text>
<text x="116.2" y="63">UART_RX</text>
<text x="116.5" y="65.5">UART_TX</text>
<text x="163.8" y="65.5">nLED_BLU</text>
<text x="163.8" y="60.4">P_38</text>
<text x="219.1" y="61.7">FLASH_MOSI|IO0</text>
<text x="219.1" y="64.2">FLASH_MISO|IO1</text>
<text x="163.8" y="70.6">nLED_RED</text>
<text x="163.8" y="68">nLED_GRN</text>
<text x="224.3" y="66.8">FLASH_SCK</text>
<text x="224.4" y="69.3">FLASH_nCS</text>
<text x="261.1" y="73.7" transform="rotate(-90 261.1 73.7)">nLED_RED</text>
<text x="268.7" y="73.7" transform="rotate(-90 268.7 73.7)">nLED_GRN</text>
<text x="276.3" y="73.7" transform="rotate(-90 276.3 73.7)">nLED_BLU</text>
<text x="165.1" y="85.8">nLED</text>
<text x="165.1" y="88.4">P_44</text>
<text x="262.2" y="88.4">UART_RX</text>
<text x="165.1" y="90.9">P_48</text>
<text x="165.1" y="96">P_02</text>
<text x="262.5" y="96">UART_TX</text>
<text x="165.1" y="101.1">P_03</text>
<text x="165.1" y="98.5">P_04</text>
<text x="66" y="137.9">FLASH_nCS</text>
<text x="66" y="143">FLASH_MOSI|IO0</text>
<text x="66" y="140.4">FLASH_SCK</text>
<text x="66" y="148.1">FLASH_nWP|IO2</text>
<text x="66" y="145.5">FLASH_MISO|IO1</text>
<text x="66" y="150.6">FLASH_nHOLD|IO3</text>
<text x="47.6" y="177.5">3 FTDI_CLK</text>
<text x="102.7" y="177.3">ICE_CLK</text>
<text x="133.1" y="177.9">nICE_CRESET</text>
</g>
<g font-size="1.8" fill="#000084">
<text x="76.2" y="41.3">FTDI Programmer</text>
<text x="94" y="41.3">/</text>
<text x="96.5" y="41.3">UART</text>
<text x="76.2" y="70.8">File:</text>
<text x="81.4" y="70.8">ftdi.kicad_sch</text>
</g>
<g font-size="1.8" fill="#020000">
<text x="266.3" y="47.1" transform="rotate(-90 266.3 47.1)">R</text>
<text x="271.4" y="47.1" transform="rotate(-90 271.4 47.1)">G</text>
<text x="276.5" y="47.1" transform="rotate(-90 276.5 47.1)">B</text>
</g>
</svg>
